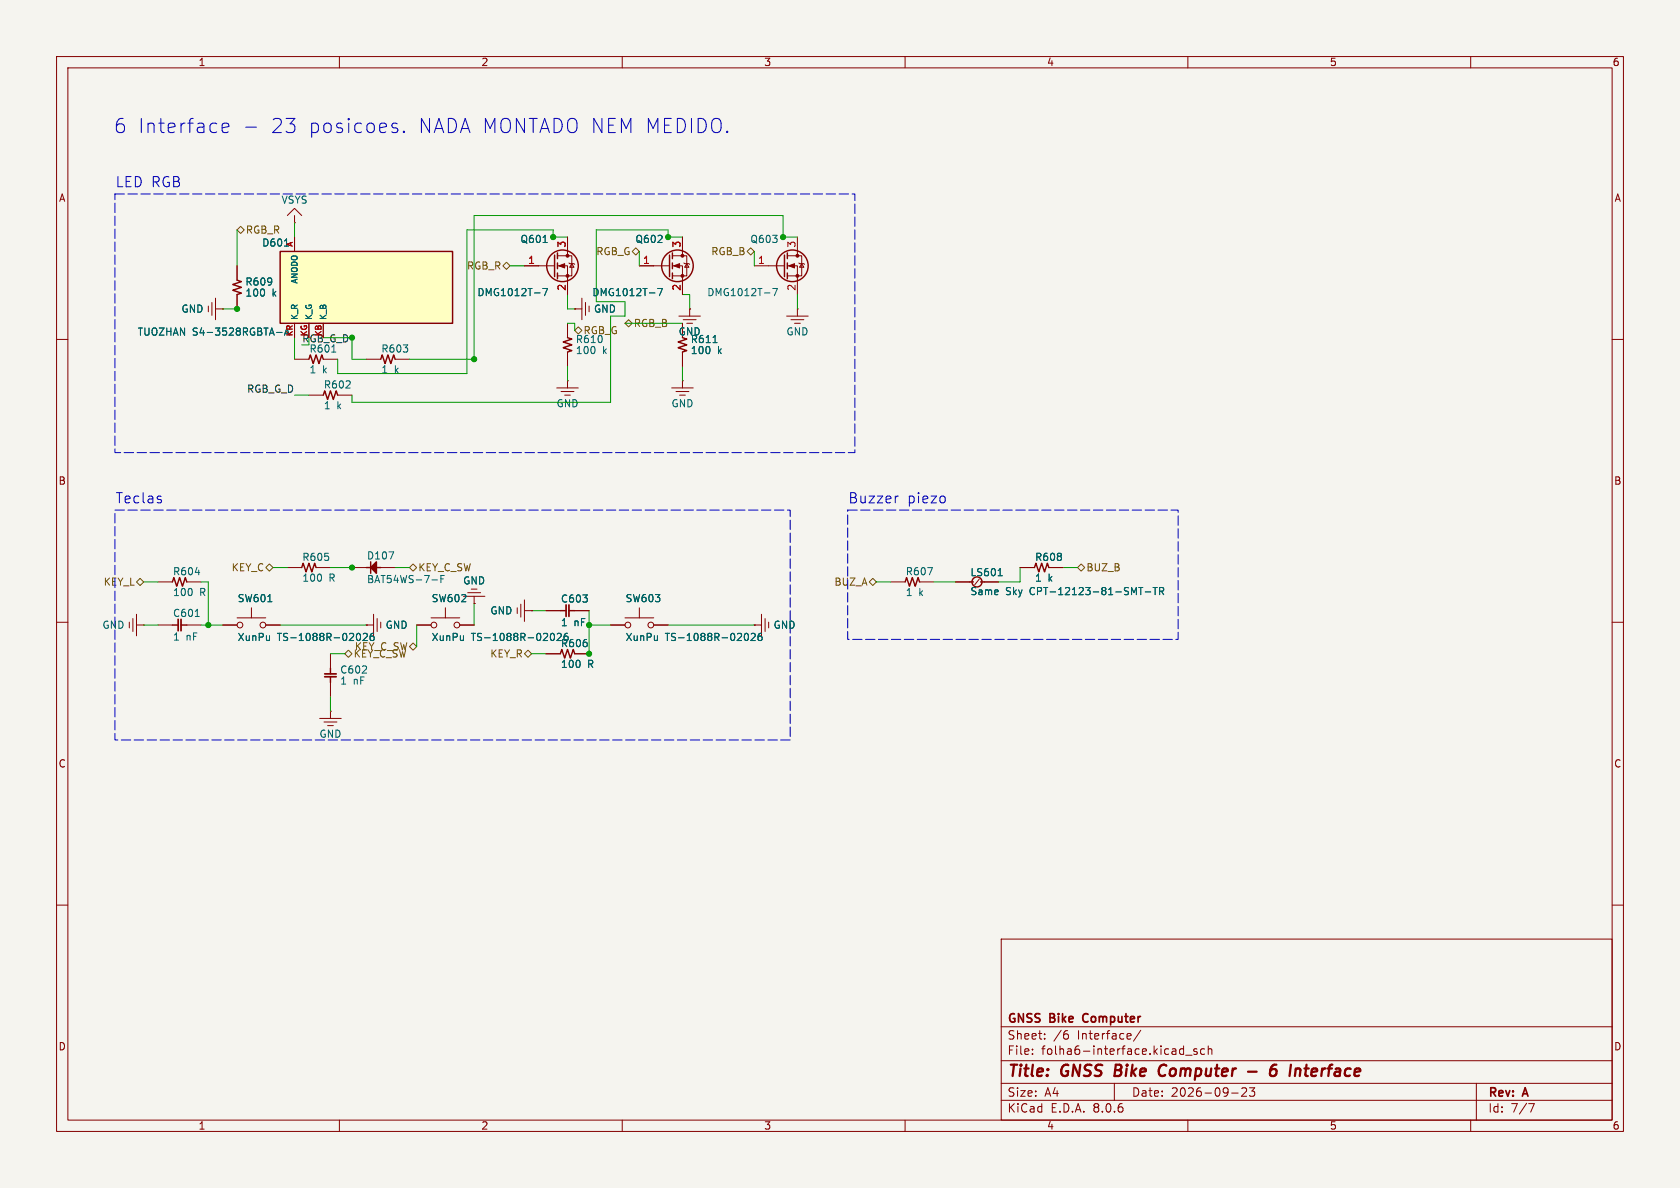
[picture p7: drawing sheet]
<svg xmlns="http://www.w3.org/2000/svg" width="297mm" height="210mm" viewBox="0 0 297 210" stroke-linecap="round" stroke-linejoin="round" font-family="sans-serif">
<path d="M0 0h297v210h-297z" fill="#f5f4ef" stroke="#f5f4ef" stroke-width=".18"/>
<g fill="none" stroke="#840000" stroke-width=".18">
<path d="M10 10h277v190h-277zM12 12h273v186h-273zM60 10v2M110 10v2M160 10v2M210 10v2M260 10v2M50.8 38.1l1.3-1.3 1.2 1.3M52.1 39.4h.1M52.1 38.1v1.3M10 60h2M36.8 54.1v1"/>
<path d="M37.5 53.5v2.3M38.1 54.6h1.3M38.1 52.7v3.8M39.4 54.6h.1M41.9 47v2.5M41.9 52.1v2.5M92.7 47h5.3M98.6 47h1.7v5.1M98.6 45.2h2.5v3.6h-2.5M100.3 41.9v3.3M100.3 57.2v2.5M100.6 46.5l.1 .1h.8l.1 .1"/>
<path d="M101.1 46.6l.4 .6h-.8zM101.6 54.6h.1M101.6 54.6h1.3M102.9 52.7v3.8M103.5 53.5v2.3M104.1 54.1v1M113 47h5.4M118.9 47h1.7v5.1M118.9 45.2h2.5v3.6h-2.5M120 55.9h3.8M120.6 41.9v3.3M120.6 57.2v2.5"/>
<path d="M120.8 56.5h2.3M120.9 46.5l.1 .1h.8l.1 .1M121.4 46.6l.4 .6h-.8zM121.4 57.2h1M121.9 54.6h.1M121.9 54.6v1.3M285 60h2M54.6 69.9h2.5M59.7 69.9h2.5M100.3 62.2v2.6M120.6 62.2v2.6M10 110h2"/>
<path d="M22.9 110v1M23.5 109.3v2.3M24.1 110.5h1.3M24.1 108.6v3.8M25.4 110.5h.1M27.9 110.5h2.6M27.9 102.9h2.6M33 110.5h2.6M33 102.9h2.6M39.4 110.5h2.5M41.9 109.2h5.1M44.4 107.4v1.8"/>
<path d="M47 110.5h2.5M50.8 100.3h2.5M55.9 100.3h2.5M58.4 115.6v2.5M62.2 100.3h2.6M64.8 110.5h.1M64.8 110.5h1.2M66 108.6v3.8M66.7 109.3v2.3M67.3 100.3h2.5M67.3 110v1M73.7 110.5h2.5"/>
<path d="M76.2 109.2h5.1M78.7 107.4v1.8M81.3 110.5h2.5M81.9 105.4h3.8M82.7 104.8h2.3M83.8 106.7h.1M83.8 105.4v1.3M91.4 107.4v1.1M92.1 106.8v2.3M92.7 108h1.3M92.7 106v3.9M94 108h.1"/>
<path d="M96.5 115.6h2.6M96.5 108h2.6M101.6 115.6h2.5M101.6 108h2.5M107.9 110.5h2.6M110.5 109.2h5.1M113 107.4v1.8M115.6 110.5h2.5M133.3 110.5h.1M133.3 110.5h1.3M134.6 108.6v3.8M135.3 109.3v2.3"/>
<path d="M135.9 110v1M157.5 102.9h2.5M162.6 102.9h2.5M168.9 102.9h2.5M173.1 102.4l-.8 1M174 102.9h2.5M180.3 100.3h2.6M185.4 100.3h2.6M285 110h2M56.5 127h3.8M57.3 127.6h2.3M57.9 128.3h1"/>
<path d="M58.4 125.7h.1M58.4 120.7v2.5M58.4 125.7v1.3M10 160h2M285 160h2M177 166h108v32h-108zM60 198v2M110 198v2M160 198v2M177 194.5h108M177 191.5h108M177 187.5h108"/>
<path d="M177 181.5h108M182.5 186.3v.1M182.5 185.5v.1M184.7 183.6v.1M184.7 182.8v.1M188.5 182.2h.2M188.6 182.8l.3 .3v.3l-.3 .3M197 191.5v3M201.7 182.1l-1.3 2M208.8 185.4l.4 .1M209.2 184.9v1.5M209.2 186.3l-.4 .1"/>
<path d="M209.6 186.5h1.1M210 198v2M211.6 185.5l-.4-.1-.2 .2 .1 .2 .5 .2v.3h-.6M213 185.5l-.5-.1-.3 .3v.4l.2 .2h.6M213.6 185.5l.2-.1 .4 .1v.9M213.6 184.9v1.5M217.7 193.2h1.2M220.3 192.4v.5l-.8 .9h.9M220.9 192.3h.9l-.5 .6 .4 .1v.7l-.2 .1h-.4l-.2-.1M260 198v2M261 191.5v6.5M270.2 195.1h1l-.6 1.5"/>
<circle cx="42.4" cy="110.5" r=".51"/>
<circle cx="46.5" cy="110.5" r=".51"/>
<circle cx="76.7" cy="110.5" r=".51"/>
<circle cx="80.8" cy="110.5" r=".51"/>
<circle cx="111" cy="110.5" r=".51"/>
<circle cx="115.1" cy="110.5" r=".51"/>
</g>
<path d="M197.3 188.2l-.3 2h.8M205.8 188.2a1.13 1.13 0 0 0-.9 .7 1.13 1.13 0 0 0 .2 1.2l.3 .1 .5-.1M220.6 189.4h1.6M225 189h.4l.2 .2v.6a.66 .66 0 0 1-.8 .4M225.6 188.2a.91 .91 0 0 0-1 .9M230.6 188.9h.8M231 188.2l-.2 1.7v.2l.4 .1" fill="none" stroke="#840000" stroke-width=".4"/>
<path d="M191.6 179.4l-.2 .4 .2 .7" fill="none" stroke="#840000" stroke-width=".3"/>
<g fill="none" stroke="#840000" stroke-width=".25">
<path d="M41.9 49.5l.8 .3-1.6 .5 1.6 .5-1.6 .5 1.6 .5-.8 .3M98 45.1v3.8M98.6 44.7v1M98.6 46.5v1M98.6 48.3v1M100.3 59.7l.8 .2-1.5 .6 1.5 .5-1.5 .5 1.5 .5-.8 .2M118.4 45.1v3.8M118.9 44.7v1M118.9 46.5v1M118.9 48.3v1M120.6 59.7l.8 .2-1.5 .6 1.5 .5-1.5 .5 1.5 .5-.8 .2M57.1 69.9l.3-.8 .5 1.5 .5-1.5 .5 1.5 .5-1.5 .3 .8"/>
<path d="M65.5 99.3v2M30.5 102.9l.2-.8 .5 1.5 .5-1.5 .6 1.5 .5-1.5 .2 .8M30.5 110.5h1M32 110.5h1M53.3 100.3l.3-.7 .5 1.5 .5-1.5 .5 1.5 .5-1.5 .3 .7M58.4 118.1v1M58.4 119.6v1.1M64.8 100.3h.7M66.5 100.3h.8M99.1 115.6l.2-.8 .5 1.5 .5-1.5 .5 1.5 .5-1.5 .3 .8M99.1 108h1M100.6 108h1"/>
<path d="M160 102.9l.3-.8 .5 1.5 .5-1.5 .5 1.5 .5-1.5 .3 .8M171.4 102.9h.7M173.4 102.9h.6M182.9 100.3l.2-.7 .5 1.5 .5-1.5 .6 1.5 .5-1.5 .2 .7"/>
<circle cx="99.4" cy="47" r="2.79"/>
<circle cx="119.8" cy="47" r="2.79"/>
<circle cx="172.7" cy="102.9" r=".89"/>
</g>
<path d="M31.5 109.5v2M32 109.5v2M57.4 119.1h2M57.4 119.6h2M100.1 106.9v2.1M100.6 106.9v2.1" fill="none" stroke="#840000" stroke-width=".31"/>
<g fill="none" stroke="#006464" stroke-width=".18">
<path d="M96 51h.8l-.5 1.3M96 42.9h.7M116.3 51h.8l-.5 1.3M126.1 60.6h.7M68.8 97.5h.8l-.5 1.3M34.5 109h.7M34.5 101.2h.8M47.3 106.4h.8M63.1 112.1l.2-.1a.68 .68 0 0 1 .4 .6 .68 .68 0 0 1-.4 .6l-.2-.1M64.2 112.1l.5-.1 .2 .3-.7 .9h.7M66 112h-.3a.86 .86 0 0 0 0 1.2l.4-.1 .1-.4-.3-.3h-.2l-.3 .3M76.4 102.5h.9"/>
<path d="M77.9 102.3h.5M77.9 101.7v1.3M97.4 112.1l.2-.1a.68 .68 0 0 1 .4 .6 .68 .68 0 0 1-.4 .6l-.2-.1M98.5 112.1l.5-.1 .2 .3-.8 .9h.8M99.7 112.7l.3-.3h.2l.2 .3v.3M100.3 112h-.3a.94 .94 0 0 0-.3 1M131.7 112.1l.2-.1a.68 .68 0 0 1 .4 .6 .68 .68 0 0 1-.4 .6l-.2-.1M132.8 112.1l.5-.1 .2 .3-.8 .9h.8M134.6 112h-.4a.86 .86 0 0 0 0 1.2l.5-.1v-.4l-.2-.3h-.3l-.2 .3M164 100.3h.8l-.5 1.3M176.5 101.8h.7M201.3 103.9h.7"/>
<path d="M201.7 103.9v1.2M202.5 104.6h.9M203.9 103.9h.7M204.2 103.9v1.2M205 104.5h.6l.1-.2v-.3l-.7-.1v1.2M205.3 104.5l.4 .6"/>
</g>
<path d="M65.5 100.3l1-1v2z" fill="#840000" stroke="#840000" stroke-width=".25"/>
<g fill="#840000" stroke="#840000" stroke-width=".18">
<path d="M98.8 47l1-.4v.8z"/>
<path d="M119.1 47l1-.4v.8z"/>
<circle cx="100.3" cy="48.8" r=".25"/>
<circle cx="100.3" cy="45.2" r=".25"/>
<circle cx="120.6" cy="48.8" r=".25"/>
<circle cx="120.6" cy="45.2" r=".25"/>
</g>
<path d="M49.5 44.5h30.5v12.7h-30.5z" fill="#ffffc2"/>
<g fill="none" stroke="#840000" stroke-width=".25">
<path d="M49.5 44.5h30.5v12.7h-30.5zM138.7 45.1v3.8M139.2 44.7v1M139.2 46.5v1M139.2 48.3v1M54.6 63.5l.3-.8 .5 1.6 .5-1.6 .5 1.6 .5-1.6 .2 .8M67.3 63.5l.3-.8 .5 1.6 .5-1.6 .5 1.6 .5-1.6 .2 .8"/>
<circle cx="140.1" cy="47" r="2.79"/>
</g>
<g fill="none" stroke="#840000" stroke-width=".18">
<path d="M39.4 54.6h.1M41.9 47v2.5M41.9 52.1v2.5M52.1 41.9v2.6M52.1 57.2v2.5M54.6 57.2v2.5M57.1 57.2v2.5M92.7 47h2.5M100.3 41.9v2.6M100.3 49.5v2.6M101.6 54.6h.1M113 47h2.6"/>
<path d="M120.6 41.9v2.6M120.6 49.5v2.6M120.6 57.2v2.5M121.9 54.6h.1M133.3 47h5.4M139.1 55.9h3.8M139.2 47h1.8v5.1M139.2 45.2h2.5v3.6h-2.5M139.8 56.5h2.3M140.5 57.2h1M141 54.6h.1M141 41.9v3.3"/>
<path d="M141 54.6v1.3M141.2 46.5l.2 .1h.7l.1 .1M141.7 46.6l.4 .6h-.7zM52.1 63.5h2.5M57.1 63.5h2.6M64.8 63.5h2.5M69.8 63.5h2.6M98.4 68.6h3.8M99.2 69.2h2.3M99.8 69.9h1M100.3 67.3h.1M100.3 67.3v1.3"/>
<path d="M118.7 68.6h3.9M119.5 69.2h2.3M120.1 69.9h1.1M120.6 67.3h.1M120.6 62.2v2.6M120.6 67.3v1.3M39.4 110.5h2.5M47 110.5h2.5M64.8 110.5h.1M73.7 110.5h2.5M81.3 110.5h2.5M83.8 106.7h.1"/>
<path d="M94 108h.1M96.5 108h2.6M96.5 115.6h2.6M101.6 108h2.5M101.6 115.6h2.5M107.9 110.5h2.6M115.6 110.5h2.5M133.3 110.5h.1M168.9 102.9h2.5M174 102.9h2.5M180.3 100.3h2.6M185.4 100.3h2.6"/>
</g>
<g fill="none" stroke="#006464" stroke-width=".18">
<path d="M48.9 58.8h1M50.3 43.5h.7M50.7 58l-.4 1.3M96 51h.8l-.5 1.3M96 42.9h.7M116.3 51h.8l-.5 1.3M136.6 51h.8l-.5 1.3M58.7 62.2h.7M126.1 60.6h.7M47.3 106.4h.8M63.1 112.1l.2-.1a.68 .68 0 0 1 .4 .6 .68 .68 0 0 1-.4 .6l-.2-.1M64.2 112.1l.5-.1 .2 .3-.7 .9h.7"/>
<path d="M66 112h-.3a.86 .86 0 0 0 0 1.2l.4-.1 .1-.4-.3-.3h-.2l-.3 .3M97.4 112.1l.2-.1a.68 .68 0 0 1 .4 .6 .68 .68 0 0 1-.4 .6l-.2-.1M98.5 112.1l.5-.1 .2 .3-.8 .9h.8M99.7 112.7l.3-.3h.2l.2 .3v.3M100.3 112h-.3a.94 .94 0 0 0-.3 1M131.7 112.1l.2-.1a.68 .68 0 0 1 .4 .6 .68 .68 0 0 1-.4 .6l-.2-.1M132.8 112.1l.5-.1 .2 .3-.8 .9h.8M134.6 112h-.4a.86 .86 0 0 0 0 1.2l.5-.1v-.4l-.2-.3h-.3l-.2 .3M176.5 101.8h.7M201.3 103.9h.7M201.7 103.9v1.2M202.5 104.6h.9"/>
<path d="M203.9 103.9h.7M204.2 103.9v1.2M205 104.5h.6l.1-.2v-.3l-.7-.1v1.2M205.3 104.5l.4 .6"/>
</g>
<g fill="#840000" stroke="#840000" stroke-width=".18">
<path d="M139.4 47l1.1-.4v.8z"/>
<circle cx="141" cy="48.8" r=".25"/>
<circle cx="141" cy="45.2" r=".25"/>
</g>
<g fill="none" stroke="#725600" stroke-width=".18">
<path d="M41.9 40.6l.6-.6 .7 .6-.7 .7zM88.9 47l.6-.6 .7 .6-.7 .6zM101.6 58.4l.6-.6 .7 .6-.7 .7zM110.5 57.2l.6-.7 .7 .7-.7 .6zM111.8 44.5l.6-.7 .6 .7-.6 .6zM132.1 44.5l.6-.7 .6 .7-.6 .6zM47.6 99.7l.7 .6-.7 .7-.6-.7zM73 99.7l.7 .6-.7 .7-.6-.7zM24.1 102.9l.7-.7 .6 .7-.6 .6zM61 115.6l.6-.7 .6 .7-.6 .6zM62.8 114.9v1.2M63 115.4l.5 .7"/>
<path d="M64.1 114.9v1.2h.6M65.5 115.5v.6M66 116.3h1M67.4 116l.3 .1 .3-.1M68.3 116.3h.9M70.2 115.9l-.2 .2h-.5M70.6 114.9l.3 1.2 .3-.9 .2 .9 .3-1.2M72.4 114.3l.6-.6 .7 .6-.7 .6zM92.7 115.6l.6-.7 .7 .7-.7 .6zM153.7 102.9l.6-.7 .6 .7-.6 .6zM190.5 100.3l.6-.6 .7 .6-.7 .7z"/>
</g>
<path d="M39.3 22.6l1.2-.2-.2-.5-.7-.1-.3 .3v1l.1 .2 .2 .1 .7-.1M43.4 22.5h1.9M69.6 22.6l.6 .1 .1 .4-.3 .3h-.5M69.6 21.8l.6 .1M71.4 23.2l.1 .1-.1 .1M71.4 23.2l-.1 .1 .1 .1M71.4 23.2v.2M28.5 88.4v.4M158.8 87.7l-.4 .1" fill="none" stroke="#0000c2" stroke-width=".18"/>
<path d="M20.3 34.3h130.8v45.7h-130.8zM20.3 90.2h119.4v40.6h-119.4zM149.9 90.2h58.4v22.8h-58.4z" fill="none" stroke="#0000c2" stroke-width=".18" stroke-dasharray="1.7 .6"/>
<g fill="none" stroke="#009600" stroke-width=".18">
<path d="M52.1 39.4v2.5M39.4 54.6h2.5M41.9 54.6h.1M41.9 40.6v6.4M52.1 59.7v3.8M57.1 59.7h5.1v3.8h2.6M90.2 47h2.5M97.8 41.9h.1M97.8 41.9v-1.3h-15.3v25.4h-22.8v-2.5M97.8 41.9h2.5M100.3 52.1v2.5h1.3M100.3 57.2h1.3v1.2"/>
<path d="M110.5 57.2h10.1M113 44.5v2.5M118.1 41.9h.1M118.1 41.9v-1.3h-12.7v12.7h5.1v2.6h-2.6v15.2h-45.7v-1.2M118.1 41.9h2.5M120.6 52.1h1.3v2.5M133.3 44.5v2.5M138.4 41.9h.1M138.4 41.9v-3.8h-54.6v25.4M138.4 41.9h2.6M141 52.1v2.5M52.1 69.9h2.5"/>
<path d="M72.4 63.5h11.4M83.8 63.5h.1M100.3 64.8v2.5M120.6 64.8v2.5M25.4 110.5h2.5M25.4 102.9h2.5M35.6 110.5h3.8M35.6 102.9h1.2v7.6M48.3 100.3h2.5M49.5 110.5h15.3M58.4 115.6h2.6M58.4 100.3h3.8"/>
<path d="M62.2 100.3h.1M69.8 100.3h2.6M73.7 110.5v3.8M83.8 106.7v3.8M94 115.6h2.5M94 108h2.5M104.1 115.6h.1M104.1 110.5h3.8M104.1 108v7.6M118.1 110.5h15.2M154.9 102.9h2.6M165.1 102.9h3.8"/>
<path d="M180.3 100.3v2.6h-3.8M188 100.3h2.5M58.4 123.2v2.5"/>
</g>
<g fill="#009600" stroke="#009600" stroke-width=".18">
<circle cx="36.8" cy="110.5" r=".46"/>
<circle cx="62.2" cy="100.3" r=".46"/>
<circle cx="104.1" cy="110.5" r=".46"/>
<circle cx="104.1" cy="115.6" r=".46"/>
<circle cx="83.8" cy="63.5" r=".46"/>
<circle cx="97.8" cy="41.9" r=".46"/>
<circle cx="138.4" cy="41.9" r=".46"/>
<circle cx="118.1" cy="41.9" r=".46"/>
<circle cx="41.9" cy="54.6" r=".46"/>
<circle cx="62.2" cy="59.7" r=".46"/>
</g>
<g font-size="3.5" fill="#0000c2">
<text x="20" y="23.8">6 Interface</text>
<text x="47.6" y="23.8">23</text>
<text x="54.2" y="23.8">posicoes.</text>
<text x="73.6" y="23.8">NADA MONTADO NEM MEDIDO.</text>
</g>
<g font-size="2.8" fill="#840000">
<text x="178" y="190.9">Title:</text>
<text x="187.7" y="190.9">GNSS</text>
<text x="197.9" y="190.9">Bike</text>
<text x="206.5" y="190.9">Computer</text>
<text x="223" y="190.9">-</text>
<text x="227.8" y="190.9">6</text>
<text x="232" y="190.9">Interface</text>
</g>
<g font-size="2.5" fill="#0000c2">
<text x="20.3" y="33.2">LED RGB</text>
<text x="20.3" y="89.1">Teclas</text>
<text x="149.9" y="89.1">Buzzer</text>
<text x="160.3" y="89.1">piezo</text>
</g>
<g font-size="2.1" fill="#840000">
<text x="178" y="184">Sheet:</text>
<text x="178" y="181.2">GNSS</text>
<text x="185.7" y="181.2">Bike</text>
<text x="186.2" y="184">/6</text>
<text x="190.5" y="184">Interface/</text>
<text x="192.1" y="181.2">Computer</text>
<text x="178" y="186.7">File:</text>
<text x="184.1" y="186.7">folha6-interface.kicad_sch</text>
<text x="178" y="196.9">KiCad</text>
<text x="178" y="194.1">Size:</text>
<text x="184.7" y="194.1">A4</text>
<text x="185.7" y="196.9">E.D.A.</text>
<text x="193.3" y="196.9">8.0.6</text>
<text x="200" y="194.1">Date:</text>
<text x="207" y="194.1">2026-09-23</text>
<text x="263" y="194.3">Rev:</text>
<text x="263" y="196.9">Id:</text>
<text x="267.1" y="196.9">7/7</text>
<text x="269.4" y="194.3">A</text>
</g>
<g font-size="1.8" fill="#840000">
<text x="35" y="11.9">1</text>
<text x="85" y="11.9">2</text>
<text x="135" y="11.9">3</text>
<text x="185" y="11.9">4</text>
<text x="235" y="11.9">5</text>
<text x="285" y="11.9">6</text>
<text x="10.3" y="35.9">A</text>
<text x="285.3" y="35.9">A</text>
<text x="10.3" y="85.9">B</text>
<text x="285.3" y="85.9">B</text>
<text x="10.3" y="135.9">C</text>
<text x="285.3" y="135.9">C</text>
<text x="10.3" y="185.9">D</text>
<text x="285.3" y="185.9">D</text>
<text x="35" y="199.9">1</text>
<text x="85" y="199.9">2</text>
<text x="135" y="199.9">3</text>
<text x="185" y="199.9">4</text>
<text x="235" y="199.9">5</text>
<text x="285" y="199.9">6</text>
</g>
<g font-size="1.8" fill="#725600">
<text x="43.4" y="41.5">RGB_R</text>
<text x="82.5" y="47.9">RGB_R</text>
<text x="105.3" y="45.3">RGB_G</text>
<text x="125.6" y="45.3">RGB_B</text>
<text x="103.1" y="59.3">RGB_G</text>
<text x="112" y="58">RGB_B</text>
<text x="101.7" y="60.8">R610</text>
<text x="40.9" y="101.2">KEY_C</text>
<text x="73.9" y="101.2">KEY_C_SW</text>
<text x="192" y="101.2">BUZ_B</text>
<text x="18.2" y="103.7">KEY_L</text>
<text x="147.4" y="103.7">BUZ_A</text>
<text x="62.6" y="115.2">KEY_C_SW</text>
<text x="86.6" y="116.4">KEY_R</text>
</g>
<g font-size="1.8" fill="#006464">
<text x="49.7" y="36.2">VSYS</text>
<text x="46.3" y="43.8">D601</text>
<text x="91.9" y="43.2">Q601</text>
<text x="112.2" y="43.2">Q602</text>
<text x="132.6" y="43.2">Q603</text>
<text x="43.3" y="50.7">R609</text>
<text x="43.3" y="52.6">100</text>
<text x="48.1" y="52.6">k</text>
<text x="84.3" y="52.6">DMG1012T-7</text>
<text x="104.6" y="52.6">DMG1012T-7</text>
<text x="124.9" y="52.6">DMG1012T-7</text>
<text x="24.2" y="59.5">TUOZHAN S4-3528RGBTA-A</text>
<text x="32" y="55.5">GND</text>
<text x="104.9" y="55.5">GND</text>
<text x="119.9" y="59.5">GND</text>
<text x="138.9" y="59.5">GND</text>
<text x="54.6" y="62.5">R601</text>
<text x="67.3" y="62.5">R603</text>
<text x="101.7" y="62.8">100</text>
<text x="106.5" y="62.8">k</text>
<text x="122" y="60.8">R611</text>
<text x="122" y="62.8">100</text>
<text x="126.8" y="62.8">k</text>
<text x="54.6" y="66.2">1</text>
<text x="57" y="66.2">k</text>
<text x="57.2" y="68.9">R602</text>
<text x="67.3" y="66.2">1</text>
<text x="69.7" y="66.2">k</text>
<text x="57.2" y="72.6">1</text>
<text x="59.5" y="72.6">k</text>
<text x="98.3" y="72.2">GND</text>
<text x="118.6" y="72.2">GND</text>
<text x="30.5" y="101.9">R604</text>
<text x="53.3" y="99.4">R605</text>
<text x="64.8" y="99.1">D107</text>
<text x="160" y="101.9">R607</text>
<text x="182.9" y="99.4">R608</text>
<text x="30.5" y="105.6">100</text>
<text x="35.3" y="105.6">R</text>
<text x="41.9" y="106.7">SW601</text>
<text x="53.3" y="103">100</text>
<text x="58.1" y="103">R</text>
<text x="64.8" y="103.3">BAT54WS-7-F</text>
<text x="76.2" y="106.7">SW602</text>
<text x="81.8" y="103.5">GND</text>
<text x="99.1" y="106.7">C603</text>
<text x="110.5" y="106.7">SW603</text>
<text x="160" y="105.6">1</text>
<text x="162.4" y="105.6">k</text>
<text x="171.5" y="102.1">LS601</text>
<text x="171.5" y="105.4">Same</text>
<text x="177.8" y="105.4">Sky</text>
<text x="182.1" y="105.4">CPT-12123-81-SMT-TR</text>
<text x="182.9" y="103">1</text>
<text x="185.3" y="103">k</text>
<text x="18" y="111.4">GND</text>
<text x="30.5" y="109.3">C601</text>
<text x="30.5" y="113.4">1</text>
<text x="32.9" y="113.4">nF</text>
<text x="41.9" y="113.5">XunPu</text>
<text x="49" y="113.5">TS-1088R-02026</text>
<text x="68.1" y="111.4">GND</text>
<text x="76.2" y="113.5">XunPu</text>
<text x="83.3" y="113.5">TS-1088R-02026</text>
<text x="86.6" y="108.8">GND</text>
<text x="99.1" y="110.9">1</text>
<text x="101.4" y="110.9">nF</text>
<text x="110.5" y="113.5">XunPu</text>
<text x="117.6" y="113.5">TS-1088R-02026</text>
<text x="136.7" y="111.4">GND</text>
<text x="60" y="119.3">C602</text>
<text x="99.1" y="114.6">R606</text>
<text x="99.1" y="118.3">100</text>
<text x="103.9" y="118.3">R</text>
<text x="60" y="121.2">1</text>
<text x="62.4" y="121.2">nF</text>
<text x="56.4" y="130.6">GND</text>
</g>
<g font-size="1.8" fill="#a90000">
<text x="93.3" y="46.7">1</text>
<text x="100.1" y="43.9" transform="rotate(-90 100.1 43.9)">3</text>
<text x="113.6" y="46.7">1</text>
<text x="120.4" y="43.9" transform="rotate(-90 120.4 43.9)">3</text>
<text x="133.9" y="46.7">1</text>
<text x="140.7" y="43.9" transform="rotate(-90 140.7 43.9)">3</text>
<text x="100.1" y="51.5" transform="rotate(-90 100.1 51.5)">2</text>
<text x="120.4" y="51.5" transform="rotate(-90 120.4 51.5)">2</text>
<text x="140.7" y="51.5" transform="rotate(-90 140.7 51.5)">2</text>
</g>
<text font-size="1.8" fill="#009600" x="53.3" y="60.6">RGB_G_D</text>
<text font-size="1.8" fill="#0f0f0f" x="43.6" y="69.5">RGB_G_D</text>
<g font-size="1.4" fill="#a90000">
<text x="51.8" y="43.7" transform="rotate(-90 51.8 43.7)">A</text>
<text x="51.8" y="59.6" transform="rotate(-90 51.8 59.6)">KR</text>
<text x="54.4" y="59.6" transform="rotate(-90 54.4 59.6)">KG</text>
<text x="56.9" y="59.6" transform="rotate(-90 56.9 59.6)">KB</text>
</g>
<g font-size="1.4" fill="#006464">
<text x="52.8" y="50.3" transform="rotate(-90 52.8 50.3)">ANODO</text>
<text x="52.8" y="56.6" transform="rotate(-90 52.8 56.6)">K_R</text>
<text x="55.3" y="56.6" transform="rotate(-90 55.3 56.6)">K_G</text>
<text x="57.9" y="56.6" transform="rotate(-90 57.9 56.6)">K_B</text>
</g>
</svg>
